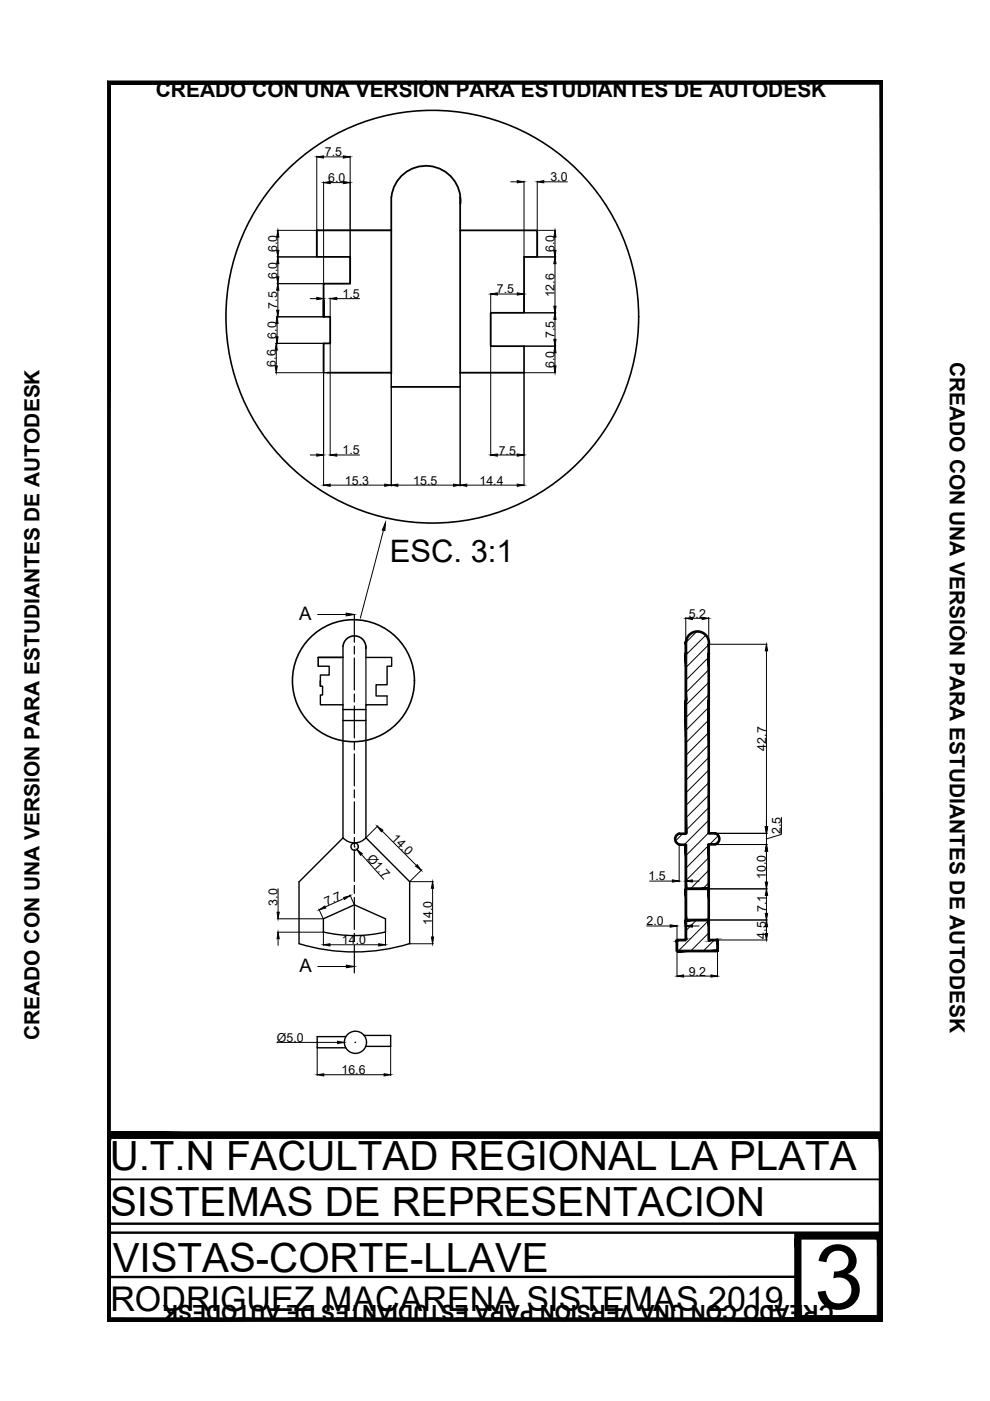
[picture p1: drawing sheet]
<svg xmlns="http://www.w3.org/2000/svg" width="210mm" height="297mm" viewBox="0 0 210 297" stroke-linecap="round" stroke-linejoin="round" font-family="sans-serif">
<!-- layer: 0 -->
<g fill="#000" stroke="#000" stroke-width=".21">
<path d="M168.5 262.7l1.3 16.2v-16.2zM168.5 262.7l1.3 16.2h-1.3z"/>
<path d="M168.5 261.4l18.6 1.3v-1.3zM168.5 261.4l18.6 1.3h-18.6z"/>
<path d="M186 262.7l1.1 16.2v-16.2zM186 262.7l1.1 16.2h-1.1z"/>
<path d="M168.5 278.9l18.6 1.2v-1.2zM168.5 278.9l18.6 1.2h-18.6z"/>
</g>
<!-- layer: Marcos y rotulo -->
<g fill="#000" stroke="#000" stroke-width=".21">
<path d="M22.7 17.2l.7 .7 163.7-.7zM23.4 17.9l163.7-.7-.5 .7zM187.1 17.2l-.5 .7z"/>
<path d="M187.1 17.3l-.5 .6 .5 262.1zM186.6 17.9l.5 262.1-.5-.5zM186.6 279.5l.5 .6zM23.4 279.5h163.2l.5 .6zM23.4 279.5l-.6 .6h164.3z"/>
<path d="M187.1 240.7l-.7 .7 .7 38.7zM186.4 241.4l.7 38.7-.7-.7z"/>
<path d="M22.7 240.7v39.4l.7-.7zM22.7 240.7l.7 .7v38zM22.7 240v.7l.7 .7zM22.7 240l163.7 1.4h-163zM22.7 240l163.7 1.4 .7-1.4zM187.1 240v.7l-.7 .7z"/>
<path d="M22.7 280.1l.7-.6zM23.4 17.9v261.6l-.7 .6zM22.7 17.2v262.9l.7-262.2z"/>
<path d="M22.7 280.1h164.4l-.7-.7zM22.7 280.1l.7-.7h163zM22.7 280.1l.7-.7z"/>
</g>
<path d="M22.7 250h164.4" fill="none" stroke="#000" stroke-width=".38"/>
<path d="M22.7 259.4h164.4M22.7 261.4h164.4M168.5 270.7h-145.8" fill="none" stroke="#000" stroke-width=".51"/>
<!-- layer: lineasLlave -->
<g fill="none" stroke="#000" stroke-width=".3">
<path d="M111.1 54.5h2.8M68.6 79h.8M111.1 73.4v5.6M67.5 139.4h5.2h-5.2M72.7 137v2.4M77.6 137v2.4h5.4v1.9h-.9v3.9h-2.4v2.4h2.4M67.5 141.3h2.3v1.8h-1.9v2.4v-1.2M67.9 145.5h.5v1.8h-.5v2.1h4.8M72.7 149.5v28.2l-9.3 9.3v13.1M72.7 150.4h4.9M72.7 152.8h4.9M82.1 149.4h-4.5v28.2"/>
<path d="M77.6 177.6l9.3 9.3v13.2M77.6 177.6a3.2 3.2 0 0 1-4.8 .1M68.6 197.6a28.8 28.8 0 0 0 13.1 0M68.6 197.6v-2.8l6.5-3 6.6 3v2.8M73.3 219.8h-6v2.4h6M77.2 219.5h5.6v2.4h-5.3M86.9 200.1a39.9 39.9 0 0 1-23.5 0"/>
<circle cx="75.2" cy="179.5" r=".78"/>
<circle cx="75.4" cy="221" r="2.35"/>
</g>
<path d="M67.2 48.8h15.8M83 79.2v2.8M97.6 79v3M72.7 139.4v10.1M77.6 139.4v10M82.1 147.6v1.8" fill="none" stroke="#000" stroke-width=".25"/>
<path d="M67.5 139.4v1.9M72.7 137a2.43 2.43 0 0 1 2.7-2.2 2.43 2.43 0 0 1 2.2 2.7" fill="none" stroke="#000" stroke-width=".34"/>
<!-- layer: linea2 -->
<g fill="none" stroke="#000" stroke-width=".25">
<path d="M75.1 130.3v5.9M75.1 137v1.7M75.1 139.5v6.8M75.1 147.1v1.7M75.1 149.7v6.7M75.1 157.3v1.7M75.1 159.8v6.8M75.1 167.5v1.6M75.1 170v6.7M75.1 177.6v1.7M75.1 180.1v6.8M75.1 187.7v1.7"/>
<path d="M75.1 190.3v6.7M75.1 197.9v1.7M75.1 200.4v5.9"/>
</g>
<!-- layer: sombreado -->
<g fill="none" stroke="#000" stroke-width=".21">
<path d="M147.7 133.9l-2.3 2.4M149.6 134.7l-4.2 4.2M150.3 136.7l-4.9 4.8M150.3 139.3l-4.9 4.9M150.3 142l-4.9 4.9M150.3 144.7l-4.9 4.8M150.3 147.3l-4.9 4.9M150.3 150l-4.9 4.8M150.3 152.6l-4.9 4.9M150.3 155.3l-4.9 4.9M150.3 157.9l-4.9 4.9M144.7 176.8l-1.3 1.3"/>
<path d="M150.3 160.6l-4.9 4.9M150.3 163.3l-4.9 4.8M150.3 165.9l-4.9 4.9M150.3 168.6l-4.9 4.8M150.3 171.2l-4.9 4.9M150.3 173.9l-5.2 5.2M150.3 176.6l-4.9 4.8M150.3 179.2l-4.9 4.9M152.2 177.3l-1.8 1.8M147.7 195.1l-2.3 2.2M150.3 181.8l-4.9 4.9M150.3 184.5l-3.9 4"/>
<path d="M150.3 187.2l-1.3 1.3M150.3 195.1l-6.5 6.6M150.3 197.8l-3.9 3.9M151.5 199.3l-2.4 2.4M152.1 201.2l-.3 .5"/>
</g>
<!-- layer: lineasLlave -->
<g fill="#000" stroke="#000" stroke-width=".21">
<path d="M145.2 136.1l.4 2.4v-2.4zM145.2 136.1l.4 2.4h-.4z"/>
<path d="M150.1 136.6l.3 1.9v-1.9zM150.1 136.6l.3 1.9h-.3z"/>
<path d="M145.2 138.5v10.1h.4zM145.2 138.5h.4v10.1z"/>
<path d="M145.2 148.6v28.2h.4zM145.2 148.6h.4v28.2z"/>
<path d="M145.2 179.1l.4 9.4v-9.4zM145.2 179.1l.4 9.4h-.4z"/>
<path d="M150.1 148.5v28.2h.3zM150.1 148.5h.3v28.2zM150.1 138.5v10h.3zM150.1 138.5h.3v10z"/>
<path d="M150.1 179.1l.3 9.4v-9.4zM150.1 179.1l.3 9.4h-.3z"/>
<path d="M143.3 199.3l.4 2.4v-2.4zM143.3 199.3l.4 2.4h-.4z"/>
<path d="M145.4 194.9v.4l4.9-.4zM145.4 195.3l4.9-.4v.4z"/>
<path d="M143.5 199.5h1.9v-.4zM143.5 199.1h1.9l-1.9 .4z"/>
<path d="M145.2 188.5l.4 6.6v-6.6zM145.2 188.5l.4 6.6h-.4z"/>
<path d="M145.2 195.1l.4 4.2v-4.2zM145.2 195.1l.4 4.2h-.4z"/>
<path d="M145.4 188.6h4.9v-.4zM145.4 188.2h4.9l-4.9 .4z"/>
<path d="M150.3 199.1v.4l1.8-.4zM150.3 199.5l1.8-.4v.4z"/>
<path d="M150.1 188.5l.3 6.6v-6.6zM150.1 188.5l.3 6.6h-.3z"/>
<path d="M150.1 195.1l.3 4.2v-4.2zM150.1 195.1l.3 4.2h-.3z"/>
<path d="M152 199.3l.3 2.4v-2.4zM152 199.3l.3 2.4h-.3z"/>
<path d="M143.5 201.5v.3l8.6-.3zM143.5 201.8l8.6-.3v.3z"/>
</g>
<path d="M145.5 136.1a2.43 2.43 0 0 1 2.6-2.2 2.43 2.43 0 0 1 2.2 2.7M144 176.8h1.4M144 179.1h1.4M144 176.7a1.21 1.21 0 0 0-.8 1.2 1.21 1.21 0 0 0 .8 1.1M150.2 176.7h1.4M151.7 176.7a1.21 1.21 0 0 1 .8 1.1 1.21 1.21 0 0 1-.8 1.2h-1.5" fill="none" stroke="#000" stroke-width=".55"/>
<!-- layer: cota -->
<g fill="#000" stroke="#000" stroke-width=".21">
<path d="M67.2 33.3l1.4-.3v.5zM68.6 38.7l1.4-.2v.4zM72.8 38.5l1.4 .2-1.4 .2zM72.8 33l1.4 .3-1.4 .2zM109.7 38.3l1.4 .3-1.4 .2zM113.9 38.6l1.4-.3v.5zM58.7 58.7h.4l-.2 1.4zM58.9 54.5l.2 1.4h-.4zM58.7 53.1h.4l-.2 1.4zM58.9 48.8l.2 1.5h-.4zM117.7 54.5l.2 1.4h-.5zM117.4 53.1h.5l-.2 1.4z"/>
<path d="M117.7 48.8l.2 1.5h-.5zM58.6 72.8l.2 1.4h-.5zM58.3 77.6h.5l-.2 1.4zM58.7 67.2l.3 1.4h-.5zM58.5 71.4h.5l-.3 1.4zM58.7 65.8h.4l-.2 1.4zM58.9 60.1l.2 1.4h-.4zM67.2 63.1l1.4 .2-1.4 .2zM70 63.3l1.4-.2v.4zM104 62.3l1.4-.2v.5zM109.7 62.1l1.4 .2-1.4 .3zM117.4 77.6h.5l-.2 1.4z"/>
<path d="M117.7 73.4l.2 1.4h-.5zM117.4 72h.5l-.2 1.4zM117.7 66.3l.2 1.4h-.5zM117.4 64.9h.5l-.2 1.4zM67.2 96.3l1.4 .2-1.4 .2zM70 96.5l1.4-.2v.4zM104 96.5l1.4-.2v.4zM109.7 96.3l1.4 .2-1.4 .2zM68.6 102.9l1.4-.3v.5zM81.7 110.8l-.1 1.7-.5-.1zM81.6 102.6l1.4 .3-1.4 .2zM83 102.9l1.4-.3v.5z"/>
<path d="M96.2 102.6l1.4 .3-1.4 .2zM97.6 102.9l1.4-.3v.5zM109.7 102.6l1.4 .3-1.4 .2zM73.4 130l1.7 .3-1.7 .3zM145.4 131.1l1.4-.2v.4zM148.9 130.9l1.4 .2-1.4 .2zM162.5 136.6l.3 1.4h-.6zM80 175.2l1.2 .8-.4 .3zM162.2 175.3h.6l-.3 1.4zM59 197.6l.2 1.4h-.5zM58.7 193.4h.5l-.2 1.4zM67.7 192.9l1.2-.8 .2 .4z"/>
<path d="M72.9 190.3l1.3-.4-1.1 .8zM75.7 180.1l1.1 .9-.4 .3zM88.1 183.7l.4-.4 .8 1.2zM91.5 198.7h.4l-.2 1.4zM91.7 186.9l.2 1.4h-.4zM142.1 196.1l1.4 .2-1.4 .3zM142.6 186.5l1.4 .3-1.4 .2zM145.4 196.3l1.4-.2v.5zM145.4 186.8l1.4-.3v.5zM162.2 197.9h.6l-.3 1.4zM162.5 195.1l.3 1.4h-.6zM162.2 193.7h.6l-.3 1.4z"/>
<path d="M162.5 188.5l.3 1.4h-.6zM162.2 187h.6l-.3 1.5zM162.5 179.1l.3 1.4h-.6zM68.6 200.3l1.4-.2v.5zM73.4 204.6l1.7 .3-1.7 .3zM80.3 200.1l1.4 .2-1.4 .3zM143.5 207l1.4-.3v.5zM150.7 206.7l1.4 .3-1.4 .2zM67.3 227.9l1.4-.2v.4zM71.6 220.8l1.4 .2-1.4 .3zM81.4 227.7l1.4 .2-1.4 .2z"/>
</g>
<g fill="none" stroke="#000" stroke-width=".21">
<path d="M67.2 33.1v21.3M68.6 38.6v21.5M68.6 33.3h4.2M70 38.7h2.8M74.2 33.1v27M108.3 38.6h1.4M111.1 38.4v16M113.9 38.4v16M115.3 38.6h5M58.7 54.5h8.4M58.7 48.8h8.4M58.9 50.3v2.8"/>
<path d="M58.9 55.9v2.8M111.2 54.5h6.6M113.9 48.8h3.9M117.7 50.3v2.8M117.7 55.9v9M58.4 72.8h10.1M58.4 79h10.1M58.6 67.2h9.9M58.6 74.2v3.4M58.7 60.1h9.8M58.7 68.6v2.8M58.9 61.5v4.3"/>
<path d="M65.8 63.3h1.4M68.6 63.1v4M68.6 72.9v30.1M70 63.1v4M70 72.9v23.7M71.4 63.3h4.8M83 79.1v23.9M97.6 79.1v23.9M104 62.2v4.1M104 73.4v23.2M105.4 62.3h4.3M111.1 62.2v4.1"/>
<path d="M111.1 73.4v29.6M111.2 79h6.6M111.2 73.4h6.6M111.2 66.3h6.6M117.7 67.7v4.3M117.7 74.8v2.8M65.8 96.5h1.4M71.4 96.5h4.8M105.4 96.5h4.3M70 102.9h11.6M81.3 112.4l-4.9 18.6M84.4 102.9h11.8"/>
<path d="M99 102.9h10.7M67.3 130.3h6.1M145.4 130.9v5.1M146.8 131.1h2.1M150.3 130.9v5.6M150.3 136.6h12.4M162.5 138v37.3M75.1 179.5h.2M75.2 179.4v.2M80.1 175.1l-2.5 2.5M81 176.2l7.3 7.3M144 179.1v7.9"/>
<path d="M145.4 179.1v7.9M150.3 176.7h12.4M150.3 179.1h12.4M162.5 176.7v2.4M165.7 173.3v3.6l-3.2 1M58.8 197.6h9.7M58.8 194.8h9.7M59 188.4v5M59 199v1.4M67.6 192.7l.9 2.1M68.6 197.7v2.8M73 190.5l-4.1 1.8"/>
<path d="M74.2 189.7l.9 2.1M76.7 181.2l4.7 5.2M81.7 197.7v2.8M86.9 186.9h5M89.4 184.4l-2.5 2.5M91.7 188.3v10.4M137.1 196.3h5M137.7 186.8h4.9M143.5 196.2v3M145.4 196.2v3M146.8 196.3h1.4M146.8 186.8h1.4"/>
<path d="M150.3 199.3h12.4M150.3 195.1h12.4M150.3 188.5h12.4M162.5 180.5v6.5M162.5 189.9v3.8M162.5 196.5v1.4M67.4 204.9h6M70 200.3h10.3M86.9 200.1h5M143.5 201.7v5.4M144.9 207h5.8M152.1 201.7v5.4"/>
<path d="M58.7 221h12.9M67.3 222.2v5.8M68.7 227.9h12.7M75.3 221h.1M75.3 220.9v.2M82.8 221.9v6.1"/>
</g>
<!-- layer: lineasLlave -->
<path d="M83 48.8h-15.8v5.7h7v5.6h-5.6v7.1v-3.5M83 41.8v37.4M83 41.8a7.3 7.3 0 0 1 8-6.6 7.3 7.3 0 0 1 6.6 8M97.6 41.8v7M111.1 54.5v11.8h-7.1v7.1h7.1M113.9 54.5v-5.7h-16.3v30.2h13.5M68.6 67.2h1.4v5.6h-1.4v6.2M69.4 79h13.6M83 82h14.6" fill="none" stroke="#000" stroke-width=".38"/>
<!-- layer: 0 -->
<g fill="none" stroke="#000" stroke-width=".34">
<circle cx="91.7" cy="67.1" r="43.8"/>
<circle cx="74.9" cy="144.3" r="12.9"/>
</g>
<text font-size="19" x="172.6" y="277.5">3</text>
<g font-size="8.5">
<text x="23.3" y="248.1">U.T.N FACULTAD REGIONAL LA PLATA</text>
<text x="23.4" y="257.8">SISTEMAS DE REPRESENTACION</text>
<text x="23.9" y="269.6">VISTAS-CORTE-LLAVE</text>
</g>
<text font-size="7.2" x="23.4" y="277.9">RODRIGUEZ MACARENA SISTEMAS 2019</text>
<text font-size="6.6" x="82.7" y="119.2">ESC. 3:1</text>
<g font-size="4.4">
<text x="33" y="20.6">CREADO CON UNA VERSIÓN PARA ESTUDIANTES DE AUTODESK</text>
<text x="201.4" y="76.8" transform="rotate(90 201.4 76.8)">CREADO CON UNA VERSIÓN PARA ESTUDIANTES DE AUTODESK</text>
<text x="8.4" y="220.5" transform="rotate(-90 8.4 220.5)">CREADO CON UNA VERSIÓN PARA ESTUDIANTES DE AUTODESK</text>
<text x="176.8" y="276.6" transform="rotate(-180 176.8 276.6)">CREADO CON UNA VERSIÓN PARA ESTUDIANTES DE AUTODESK</text>
</g>
<g font-size="3.9">
<text x="63.4" y="131.5">A</text>
<text x="63.5" y="206.1">A</text>
</g>
<g font-size="2.6">
<text x="68.9" y="33.1">7.5</text>
<text x="69.6" y="38.6">6.0</text>
<text x="116.7" y="38.4">3.0</text>
<text x="58.8" y="53.5" transform="rotate(-90 58.8 53.5)">6.0</text>
<text x="117.5" y="53.5" transform="rotate(-90 117.5 53.5)">6.0</text>
<text x="58.8" y="59.1" transform="rotate(-90 58.8 59.1)">6.0</text>
<text x="58.8" y="65.5" transform="rotate(-90 58.8 65.5)">7.5</text>
<text x="72.6" y="63.2">1.5</text>
<text x="105.4" y="62.2">7.5</text>
<text x="117.5" y="63.1" transform="rotate(-90 117.5 63.1)">12.6</text>
<text x="58.6" y="71.8" transform="rotate(-90 58.6 71.8)">6.0</text>
<text x="117.5" y="71.7" transform="rotate(-90 117.5 71.7)">7.5</text>
<text x="58.4" y="77.7" transform="rotate(-90 58.4 77.7)">6.6</text>
<text x="117.5" y="78" transform="rotate(-90 117.5 78)">6.0</text>
<text x="72.6" y="96.3">1.5</text>
<text x="105.7" y="96.4">7.5</text>
<text x="73.1" y="102.7">15.3</text>
<text x="87.6" y="102.7">15.5</text>
<text x="101.7" y="102.8">14.4</text>
<text x="146" y="131">5.2</text>
<text x="162.4" y="159.2" transform="rotate(-90 162.4 159.2)">42.7</text>
<text x="82.9" y="177.9" transform="rotate(45 82.9 177.9)">14.0</text>
<text x="165.6" y="176.9" transform="rotate(-90 165.6 176.9)">2.5</text>
<text x="77.7" y="182.1" transform="rotate(48 77.7 182.1)">Ø1.7</text>
<text x="137.5" y="186.7">1.5</text>
<text x="162.4" y="186.4" transform="rotate(-90 162.4 186.4)">10.0</text>
<text x="58.8" y="192" transform="rotate(-90 58.8 192)">3.0</text>
<text x="69.3" y="192.1" transform="rotate(-24 69.3 192.1)">7.7</text>
<text x="91.6" y="196.2" transform="rotate(-90 91.6 196.2)">14.0</text>
<text x="137.1" y="196.2">2.0</text>
<text x="162.4" y="193.4" transform="rotate(-90 162.4 193.4)">7.1</text>
<text x="72.5" y="200.2">14.0</text>
<text x="162.4" y="199" transform="rotate(-90 162.4 199)">4.5</text>
<text x="146" y="206.8">9.2</text>
<text x="58.7" y="220.8">Ø5.0</text>
<text x="72.4" y="227.8">16.6</text>
</g>
</svg>
